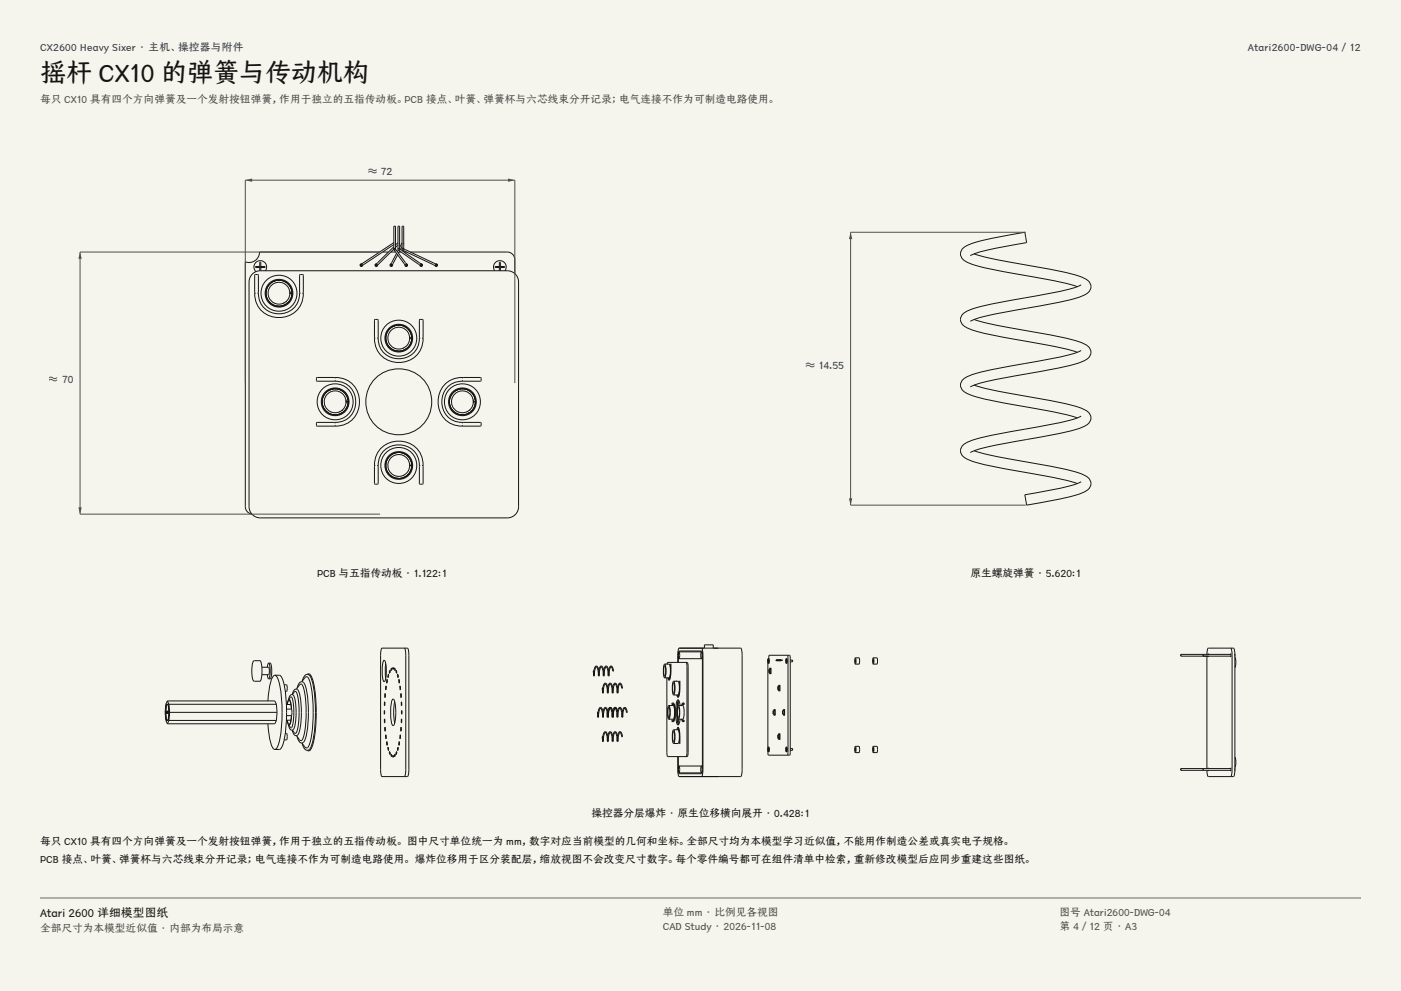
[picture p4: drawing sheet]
<svg xmlns="http://www.w3.org/2000/svg" width="420mm" height="297mm" viewBox="0 0 420 297" stroke-linecap="round" stroke-linejoin="round" font-family="sans-serif">
<g fill="#f5f4ed">
<path d="M0 0h420v297h-420z"/>
<path d="M12 12h396v275h-396z"/>
</g>
<g fill="none" stroke="#141413" stroke-width=".3">
<path d="M76.6 79.9h2.9v.3h-2.9zM108.2 79.3h.3v.4M108.2 79.3l-.1 .3 .4 .1M108.4 79.1a.39 .39 0 0 0-.5 .3 .39 .39 0 0 0 .4 .4 .39 .39 0 0 0 .4-.3M112.6 79.3l.5 .2M112.6 79.3v.3h.4M112.9 79.1a.39 .39 0 0 0-.5 .3 .39 .39 0 0 0 .4 .5 .39 .39 0 0 0 .4-.4M113.1 79.5l-.1 .1M113.1 79.5l-.2-.3-.3 .1 .1 .4 .3-.1M113.2 79.4v.1M113.8 75.5h-36a3.1 3.1 0 0 1-4.3 3v73.3a2.24 2.24 0 0 0 2 2.3M114.7 75.5h1.8"/>
<path d="M117.1 79.3h.4v.3M117.1 79.3l.1 .4 .3-.1M117.2 75.5h1.4M117.2 79.1a.39 .39 0 0 0-.3 .5 .39 .39 0 0 0 .5 .2 .39 .39 0 0 0 .3-.5M118.1 73.3l-9.6 6.4M118.1 72.7l-9.9 6.6M118.1 74.6l-5.1 5M118.1 74l-5.5 5.3M118.1 74v.7M118.1 74v-6.2h.5v6.9M118.1 74.7l.2-.2 .3 .2M118.1 74.7l.2 .3 .3-.3"/>
<path d="M118.5 74.6l-.2-.1a.6 .6 0 0 0 .3 1M118.6 74.7l3.4 4.6M118.6 75.5l3 4.1M118.9 75.9l-1.8 3.4M119.1 75.4l.3-.5 6.7 4.8M119.2 76.4l-1.7 3.2M119.3 72.7l-.7 .8M119.3 74.7v-6.9h.5v6.9M119.3 74.7l.2-.2 .3 .2M119.3 74.7l.2 .3 .3-.3M119.3 73.4l-.7 .8M119.6 75.5h.6"/>
<path d="M119.8 74.6l6.6 4.7M119.8 72.8l-.1 .2M119.8 75.2l-.3 .7M120.5 72.8l-.7 1.4M120.5 74.7v-6.9h.5v6.9M120.5 74.7l.3-.2 .2 .2M120.5 74.7l.3 .3 .2-.3M120.5 73.8l-.5 1M120.7 75l10 4.7M121 74.6l9.9 4.6M121 72.8v.2M121.1 75.5h.8"/>
<path d="M121.8 79.1a.39 .39 0 0 1 .4 .4 .39 .39 0 0 1-.5 .3 .39 .39 0 0 1-.3-.4M122 79.3v.3h-.4M122 79.3h-.3l-.1 .3M123 75.5h29.1a2.24 2.24 0 0 1 2.2 2.3v4.2M126.2 79.1l.4 .1v.5l-.6 .1-.1-.3M126.4 79.3l.1 .3-.4 .1M126.4 79.3h-.3v.4M130.6 79.1l.5 .1v.5l-.5 .1-.2-.2M130.9 79.2l.1 .4-.3 .1M130.9 79.2l-.4 .2 .2 .3M148.4 79.9h2.9v.3h-2.9zM75.6 82.1a3.4 3.4 0 0 1 2.4-1h74.1a3.4 3.4 0 0 1 3.4 3.4v67.3a3.4 3.4 0 0 1-3.4 3.4h-74.1a3.4 3.4 0 0 1-3.3-3.4v-67.3a3.4 3.4 0 0 1 .9-2.4z"/>
<path d="M76.4 82.3h.8l.3 .2v5.2l-.3 .2h.3a6.2 6.2 0 0 0 6.1 6.2 6.2 6.2 0 0 0 6.2-6.2h.2l-.2-.2v-5.2l.2-.2h.7l.2 .2v5.2l-.2 .2h.2a7.3 7.3 0 0 1-7.3 7.3 7.3 7.3 0 0 1-7.3-7.3h.3l-.3-.2zM78.2 81.1v-2.5h-.3v2.5M79.6 81.1a1.91 1.91 0 0 0-.4-2.6 1.91 1.91 0 0 0-2.6 .3 1.91 1.91 0 0 0 .1 2.6M81.5 84.6a3.9 3.9 0 0 0 .3 6.7 3.9 3.9 0 0 0 5.7-3.4M81.5 84.6a3.9 3.9 0 0 1 6 3.3M82 84.4h.1M82.2 90.8l.1 .1M82.5 84.1l-.5 .3M85.2 90.8l-.3 .1M85.7 90.4h.1M86.4 89.6h.1M86.9 87.3v.6"/>
<path d="M86.9 88.3h.1M86.9 87.9v.3M86.9 87.9h.6M87.4 86.7h.1M87.4 86.7l.1 .7M87.5 88.4l-.1 .4M87.5 87.9h.1M112.3 95.8l.9-.1 .2 .3v5.1l-.2 .2h.2a6.2 6.2 0 0 0 6.1 6.2 6.2 6.2 0 0 0 6.2-6.2h.2l-.2-.2v-5.1l.2-.3h.7l.2 .3v5.1l-.2 .2h.2a7.3 7.3 0 0 1-7.3 7.3 7.3 7.3 0 0 1-7.2-7.3h.2l-.2-.2zM117.9 97.8h.1M118.4 97.6l-.5 .2M148.3 81.1a1.91 1.91 0 0 1 1.5-3 1.91 1.91 0 0 1 1.6 3M149.7 81.1v-2.5h.3v2.5"/>
<path d="M94.9 113.2l5.3-.1 .3 .3v-.3a7.3 7.3 0 0 1 7.3 7.3 7.3 7.3 0 0 1-7.3 7.3v-.2l-.3 .2h-5.1l-.2-.2v-.7l.2-.2h5.1l.3 .2v-.2a6.2 6.2 0 0 0 6.1-6.2 6.2 6.2 0 0 0-6.1-6.2v-.2l-.3 .2h-5.1l-.2-.2zM98.4 117.1a3.9 3.9 0 0 0 .2 6.7 3.9 3.9 0 0 0 5.8-3.4M98.4 117.1a3.9 3.9 0 0 1 6 3.3M98.4 117.1h.1M98.8 116.9h.1M99.4 116.7l-.6 .2M103.7 119.8v.6M104.2 119.2h.1M104.2 119.3l.1 .6M118.2 104.3h.1M121.1 104.2l-.2 .2M121.6 103.9h.1"/>
<path d="M122.3 103.1h.1M122.4 103h.1M122.8 100.7v.6M122.8 101.7h.1M122.8 101.3v.4M122.8 101.3h.7M123.3 100.2h.1M123.3 100.2l.1 .6M123.4 101.9l-.1 .4M123.5 101.3h.1M133.6 115a7.2 7.2 0 0 1 5-1.9v.3l.3-.3h5.1l.2 .3v.6l-.2 .2h-5.1l-.3-.2v.2a6.2 6.2 0 0 0-6.1 6.2 6.2 6.2 0 0 0 6.1 6.2v.2l.3-.2h5.1l.2 .2v.7l-.2 .2h-5.1l-.3-.2v.2a7.4 7.4 0 0 1-6.8-4.6 7.4 7.4 0 0 1 1.8-8.1zM136.5 117.1a3.9 3.9 0 0 0 .3 6.7 3.9 3.9 0 0 0 5.7-3.4"/>
<path d="M136.5 117.1a3.9 3.9 0 0 1 6 3.3M136.5 117.1h.1M136.9 116.9h.1M137.5 116.7l-.5 .2M141.8 119.8l.1 .6M142.4 119.2h.1M142.4 119.3l.1 .6M99.1 123.4h.1M102 123.3l-.2 .1M102.5 123h.1M103.2 122.2h.1M103.3 122.1h.1"/>
<path d="M103.7 120.8h.1M103.7 120.4v.3M103.7 120.4h.7M104.3 120.9v.5M104.4 120.4h.1M114.1 134.5a7.4 7.4 0 0 1 8.1-1.8 7.4 7.4 0 0 1 4.6 6.8h-.2l.2 .2v5.2l-.2 .2h-.7l-.2-.2v-5.2l.2-.2h-.2a6.2 6.2 0 0 0-6.2-6.2 6.2 6.2 0 0 0-6.1 6.2h-.2l.2 .2v5.2l-.2 .2h-.7l-.2-.2v-5.2l.2-.2h-.2a7.2 7.2 0 0 1 1.8-5zM117.9 136h.1M118.4 135.8l-.5 .2M122.8 138.9v.6M122.8 139.9h.1M122.8 139.5v.3M122.8 139.5h.7"/>
<path d="M123.3 138.3h.1M123.3 138.3l.1 .7M123.5 139.5h.1M137.2 123.4h.1M140.1 123.3l-.2 .1M140.6 123h.1M140.7 123h.1M141.4 122.2h.1M141.4 122.1h.1M141.9 120.8h.1M141.9 120.4v.3M141.9 120.4h.6"/>
<path d="M142.5 120.9l-.1 .5M142.5 120.4h.1M118.2 142.5h.1M121.1 142.4l-.2 .1M121.6 142.1h.1M122.3 141.3h.1M122.3 141.2h.1M122.4 141.2h.1M123.4 140l-.1 .5"/>
<circle cx="108.3" cy="79.5" r=".25"/>
<circle cx="117.3" cy="79.5" r=".25"/>
<circle cx="83.6" cy="87.9" r="5.4"/>
<circle cx="83.6" cy="87.9" r="4.2"/>
<circle cx="83.6" cy="87.9" r="3.3"/>
<circle cx="83.6" cy="87.9" r="3.9"/>
<circle cx="119.5" cy="101.3" r="5.4"/>
<circle cx="119.5" cy="101.3" r="4.2"/>
<circle cx="119.5" cy="101.3" r="3.3"/>
<circle cx="119.5" cy="101.3" r="3.9"/>
<circle cx="100.5" cy="120.4" r="5.4"/>
<circle cx="100.5" cy="120.4" r="4.2"/>
<circle cx="100.5" cy="120.4" r="3.3"/>
<circle cx="100.5" cy="120.4" r="3.9"/>
<circle cx="119.5" cy="120.4" r="9.9"/>
<circle cx="119.5" cy="139.5" r="5.4"/>
<circle cx="119.5" cy="139.5" r="4.2"/>
<circle cx="119.5" cy="139.5" r="3.3"/>
<circle cx="119.5" cy="139.5" r="3.9"/>
<circle cx="138.6" cy="120.4" r="5.4"/>
<circle cx="138.6" cy="120.4" r="4.2"/>
<circle cx="138.6" cy="120.4" r="3.3"/>
<circle cx="138.6" cy="120.4" r="3.9"/>
</g>
<path d="M73.5 114.8v-60.8h80.8v60.8" fill="none" stroke="#504e49" stroke-width=".3"/>
<g fill="#504e49">
<path d="M73.5 54l2.1-.5v1z"/>
<path d="M152.3 53.5l2 .5-2 .5z"/>
</g>
<path d="M113.9 75.5h-89.9v78.6h89.9" fill="none" stroke="#504e49" stroke-width=".3"/>
<g fill="#504e49">
<path d="M24 75.5l.5 2.1h-1z"/>
<path d="M23.5 152h1l-.5 2.1z"/>
</g>
<path d="M290.9 76.6a39.1 39.1 0 0 1 11.1-2.9l5.8-1-.5-3a87 87 0 0 0-17.2 3.8 2.56 2.56 0 0 0-2 1.7 2.56 2.56 0 0 0 .7 2.6 23.8 23.8 0 0 0 9.5 3.1l12.6 2.3a79 79 0 0 1 12.1 2.7M292 76.1l4.9 1.3 9.2 1.8a111.7 111.7 0 0 1 18.4 3.9 2.96 2.96 0 0 1 2.4 3.6 6.5 6.5 0 0 1-4.8 2.8l-5.1 1.2-9.2 1.7a87.3 87.3 0 0 0-16.6 3.7l-.3 .2M292 95.7l4.9 1.4 9.2 1.7a111.7 111.7 0 0 1 18.4 4 2.96 2.96 0 0 1 2.4 3.5 6.5 6.5 0 0 1-4.8 2.9l-5.1 1.2-9.2 1.7a87.3 87.3 0 0 0-16.6 3.7l-.3 .2M324.1 85.3l-.1 .1a42.3 42.3 0 0 1-11.8 3l-1.2 .2a144.6 144.6 0 0 0-20.3 4.3 3 3 0 0 0-2.6 3.6 6.5 6.5 0 0 0 4.8 2.8l6.5 1.5 11.5 2.1a79 79 0 0 1 12.1 2.7M292 115.4l4.9 1.3 9.2 1.8a111.7 111.7 0 0 1 18.4 4 2.96 2.96 0 0 1 2.4 3.5 6.5 6.5 0 0 1-4.8 2.8l-5.1 1.2-9.2 1.7a87.3 87.3 0 0 0-16.6 3.7l-.3 .3M324.1 105l-.1 .1a42.3 42.3 0 0 1-11.8 3l-1.2 .2a144.6 144.6 0 0 0-20.3 4.3 3 3 0 0 0-2.6 3.6 6.5 6.5 0 0 0 4.8 2.8l6.5 1.5 11.5 2a79 79 0 0 1 12.1 2.8M292 135.1l4.9 1.3 9.2 1.8a111.7 111.7 0 0 1 18.4 4 2.96 2.96 0 0 1 2.4 3.5 6.5 6.5 0 0 1-4.8 2.8l-5.1 1.2-9.2 1.7-.6-3.1a80.2 80.2 0 0 0 16.7-3.8l.2-.1M324.1 124.7h-.1a42.3 42.3 0 0 1-11.8 3l-1.2 .3a144.6 144.6 0 0 0-20.3 4.2 3 3 0 0 0-2.6 3.6 6.5 6.5 0 0 0 4.8 2.9l6.5 1.4 11.5 2.1a79 79 0 0 1 12.1 2.7" fill="none" stroke="#141413" stroke-width=".3"/>
<path d="M307.5 69.6h-52.5v81.8h52.5" fill="none" stroke="#504e49" stroke-width=".3"/>
<g fill="#504e49">
<path d="M255 69.6l.5 2h-1z"/>
<path d="M254.5 149.4h1l-.5 2z"/>
</g>
<g fill="none" stroke="#141413" stroke-width=".3">
<path d="M76 198.1l1.9-.1a8.2 8.2 0 0 1 0 6.2h-1.7a7.2 7.2 0 0 1-.3-5.9zM78.5 200h2l.3 1.1-.3 1.1h-2M80.5 198.7a6.2 6.2 0 0 1 0 4.7M80.5 198.7l-.4 1.3M80.5 198.7h.5a6.2 6.2 0 0 1 0 4.7h-.5M114.4 194.4l7.8-.2 .2 .5 .2 1.7v34.2l-.1 1.3-.3 .8h-7.7l-.2-.4-.2-1.7v-34.2zM114.9 198.1l.3-.2a8.5 8.5 0 0 1 0 6.4 8.1 8.1 0 0 1-.4-5.6zM115.6 198.9l-.1 1.9 .1 2.5M121.2 194.2l.3 .5 .1 1.7v34.2l-.1 1.7-.3 .4M199.3 199h1.3a5.4 5.4 0 0 1 0 4.1h-1.3M199.3 199a5.4 5.4 0 0 1 0 4.1M199.3 199l-.4 1.7v1.6l.4 .8"/>
<path d="M199.3 199.5a4.2 4.2 0 0 1 0 3.2l-.3-1.6zM200 199l.2-.5h5.8l.2 .4 .1 26.6-.3 1.3h-5.8l-.2-.4-.1-23.3M200 199h.1M201.1 198.9v2.2M201.1 198.9h.1M203.2 198.5v-2.8l.4-1.5 18.6 .2 .3 2v34.2l-.2 1.7-.2 .4h-18.5l-.4-1.4v-4.5M203.4 198.5v-2.6l.2-.8 6.8 .1 .2 1.2-.2 35.4-6.8 .1-.2-.8v-4.3M203.6 195.4l.2 1-.2 1M203.6 195.4l-.2 .7 .2 1.3M203.6 195.4h6.9M203.6 197.4h7M205.7 198.5l.3 1.3v25.7l-.3 1.3"/>
<path d="M210.3 195.4l.2 1-.2 1-.2-1.3zM210.3 194.2l.4 .9v1.3v34.2v1.3l-.4 .8M211.2 193.3h.1M211.2 193.3v.9M211.2 193.3h2.6v.9M230.2 197.5v.1M230.2 197.5h.1M230.2 198l.2 .2zM230.3 197.5l.1 1.1zM230.3 197.4l.3 .1v.8l-.3 .5M230.3 197.4v1.4M230.4 197.4l.1-1 6.3 .1 .1 29-.2 .8-6.4-.1-.1-28.7"/>
<path d="M232.6 197.8v.2M232.6 198h1.6M232.8 198h.1M232.8 197.7v.3M232.8 197.7l-.2 .1M232.8 197.7h1.3M233 197.8v.2zM233 197.8h.2M233.1 197.8v.2M233.3 197.8l.2-.1v.3M233.3 197.8v.2zM233.4 198h.1"/>
<path d="M233.6 197.8v.2zM233.6 197.8h.2M233.8 197.8v.2M234 197.8v.2zM234.1 198h.1M234.1 197.7v.3M234.1 197.7l-.1 .1M234.3 197.8v.2M234.3 198h.2M234.3 197.8h.2M234.5 197.8v.2M234.5 198h.1"/>
<path d="M235.6 198l.2 .2zM235.7 197.5v1.1M235.7 198.6h.1M235.7 197.5h.1M235.7 197.4l.2 .1 .1 .8-.3 .5M235.7 197.4v1.4M236.1 196.4l.1 .8v28.3l-.1 .8M236.9 197.8h.7M237.6 197.8l-.1 .3M237.6 197.8v.6h-.7M256.4 197.2l.2 .9-.2 .9M256.4 197.2l-.1 .6 .1 1.2"/>
<path d="M256.4 197.2h1.1l.2 .9-.2 .9h-1.1M256.4 197.7v.8zM261.8 197.2l.2 .9-.2 .9M261.8 197.2l-.2 .6 .2 1.2M261.8 197.2h1.1l.2 .9-.2 .9h-1.1M261.8 197.7v.8zM354 196.1v.5M354 196.1h15M354 196.6h15M360.7 196.1v.5zM361.8 196.6v33.7M361.8 196.1l.4-1.9h7.6l.2 .5 .2 1.7"/>
<path d="M362.2 196.1v-.2l.1 .2M362.2 196.6v.2l.1-.2M368.9 196.1v-.2v.9v-.2M368.9 194.2l.3 .5 .2 1.7v34.2l-.2 1.7-.3 .4M370.2 196v.4M370.2 197a4 4 0 0 1 0 3M370.2 196.4v34.2M370.2 196.4v.3M49.6 213.5l.3-2.4h.5l.3 2.4M49.6 213.5h.1M49.6 213.5l.3 2.4h.5l.3-2.4M49.9 213.8h.1"/>
<path d="M49.9 211.2h.5l.3 2.3M49.9 215.8h.6M49.9 213.8v-.2l.1 .2M49.9 213.2l.1 .3zM50 215.8v.1M50 211.1v.1M50 213.8l.1-.2 .1 .2M50.1 213.1v.1M50.1 213.2l-.1-.1v.7M50.1 213.1l-.1 .7v-.6M50.2 213.2l-.1 .3 .1-.3M50.2 213.1v.7"/>
<path d="M50.2 210.1h32.2l.5 1M50.2 210.1l.5 1M50.2 210.1a9.1 9.1 0 0 0 0 6.8M50.2 213.8h.2M50.3 213.2h.1M50.3 213.2v.2M50.3 213.5v.3M50.3 213.4h.1M50.3 213.5h.1M50.3 213.2v.1M50.3 213.4v.1M50.3 213.5v.1"/>
<path d="M50.3 213.1v.2M50.3 213.1h-.4v.7M50.3 213.1v.3M50.3 213.6v.2M50.3 213.3v.1M50.4 213.1h.1M50.4 213.1v.7M50.7 211.1h32.2M50.7 211.1l.1 2.4M50.7 215.9l-.5 1M50.7 215.9h32.2M50.8 213.5h32.3"/>
<path d="M50.8 213.5l-.1 2.4M80.1 202.2l.4 1.2M80.3 216.9a14 14 0 0 0 1.8 7.6l.3 .1M82.4 202.4a2.13 2.13 0 0 1 1.2 1.8 42.5 42.5 0 0 1-.3 19.4l-.6 .9-.3 .1M82.4 202.4a4.4 4.4 0 0 0-1.6 3.6l-.5 4.1M82.4 202.4h1.3a2.13 2.13 0 0 1 1.2 1.8 42.5 42.5 0 0 1-.2 19.4l-.6 .9-1.7 .1M82.9 211.1l.2 2.4M82.9 215.9l-.5 1h-32.2M83.1 213.5l-.2 2.4M85.2 205.2h.7l.1 .3v1.6l-.5 .1M85.5 219.8l.5 .1v1.6l-.1 .2h-.7M85.9 211.1h1.3"/>
<path d="M85.9 215.8h1.3M85.9 212.5h1.4l.2 1-.2 1h-1.4M86.1 215.8l.4 1.4M86.5 209.8l.7-1.5a.62 .62 0 0 1 .9 .2 18.2 18.2 0 0 1 0 9.9l-.4 .4-.5-.1-.7-1.5M86.5 209.8l.3-.1 .3 .7 .3 2.1-.2-1.6-.5-1.1-.3 .3-.3 1M86.5 209.8l-.4 1.3M86.5 217.2l.7 .9h.2M87.4 214.5l-.2 1.6-.5 1-.3-.3-.3-1M87.4 214.4l-.3 2.2-.3 .7-.3-.1M87.4 208.9a15.9 15.9 0 0 1 0 9.2M87.4 208.9h.1M87.4 208.9h-.2l-.7 .9"/>
<path d="M87.4 218.1h.1M88.3 206.7l.1-.1a.7 .7 0 0 1 1 .3 23.6 23.6 0 0 1 0 13.1 .9 .9 0 0 1-1 .4 .9 .9 0 0 1-.6-1l-.2-.6 .6 .8a.59 .59 0 0 0 .7 0 .59 .59 0 0 0 .2-.7 21.8 21.8 0 0 0-.4-11.6l-.3-.1-.8 1zM88.9 206.5l.9-1.2a.75 .75 0 0 1 .9-.1 .75 .75 0 0 1 .3 .9 32 32 0 0 1-.3 15.5l-.7 .3-1.1-1.4M90.4 204.3l.4 .1a8.1 8.1 0 0 1 1.5 5.3 28.8 28.8 0 0 1-1.1 12.5l-.8 .5M90.4 204.3l-.8 .5-.5 1.5M90.5 204.3l.8-1.1a.86 .86 0 0 1 1.1-.2 .86 .86 0 0 1 .4 .9 40.6 40.6 0 0 1-.2 19.5 .7 .7 0 0 1-.5 .7 .7 .7 0 0 1-.8-.3l-.8-1.1M90.6 204.2l.3-1a1.16 1.16 0 0 1 1.2-1.1 1.16 1.16 0 0 1 1.2 1.1 41.2 41.2 0 0 1 0 20.6 1.1 1.1 0 0 1-1.6 .9l-.6-.6-.5-1.4M92.2 202.1l.3-.2a1.98 1.98 0 0 1 1.2 1.8 43.7 43.7 0 0 1-.2 20.4l-.7 .8h-.6M115.2 214h.1M115.2 213v1M115.2 213h.1M115.2 215.6l.1 1"/>
<path d="M115.2 215.6h.1M115.3 216.6h.1M115.3 210.4v1.1M115.3 210.4h.1M115.3 210.4v1M115.3 213h.1M115.3 214h.1M115.3 213v1M115.3 211.5h.1M115.3 215.5l-.1 .1M115.3 215.5v.1M115.3 215.5h.1"/>
<path d="M115.3 211.4v.1M115.3 215.6v1M115.3 218.2l.1 .9M115.4 218.1l-.1 .1M115.4 207.9v1.1M115.4 219.1h.1M115.4 209h.1M115.4 218v.1M115.4 218h.1M115.4 207.9h.1M115.4 218v1.1M115.6 206.7h.1"/>
<path d="M115.7 206.7h-.1M115.7 205.6l-.1 1.1M115.7 205.6h.1M115.7 205.6l.1 .3M115.8 205.9h.1M115.8 205.9l-.1 .8M115.9 204.3v.1M115.9 204.4v.3M115.9 204.7h.1M116 204.7h-.1M116 203.7l-.1 .6M116 203.7h.1"/>
<path d="M116 203.7v1M116.3 203h.1M116.4 202.1l-.1 .9M116.4 202.1h.1M116.7 201.3v.4M116.7 201.3h.1M116.7 201.7h.1M116.8 201.7h.1M116.9 200.9l-.2 .4M116.9 200.9h.1M116.9 200.9l-.1 .8M117.2 200.9h.1"/>
<path d="M117.4 200.2l-.2 .7M117.4 200.2h.1M117.4 200.3l-.2 .6M117.6 209.7l.3-.2a7.3 7.3 0 0 1 .7 4.9l-.2 2.2-.5 .9a3.6 3.6 0 0 1-.8-2.8l.1-3.5zM117.7 200.1v.5h.2M117.7 200.1h.1M117.7 200.1h.2M117.9 200.1h.1M117.9 200.1v.5M118.2 200.2l.2 .7M118.2 200.2h.1M118.3 210.3a16.3 16.3 0 0 0 0 6.4"/>
<path d="M118.4 200.9h.1M118.7 200.9l.2 .8M118.7 200.9h.1M118.7 200.9l.2 .4M118.9 201.7h.1M118.9 201.3h.1M118.9 201.3v.4M119.2 202.1l.1 .9M119.2 202.1h.1M119.2 202.1l.2 .6M119.3 203h.1M119.4 202.6v.1"/>
<path d="M119.4 202.7l-.1 .3M119.6 203.7l.1 1M119.6 203.7h.1M119.6 203.7l.2 .6M119.7 204.7h.1M119.7 204.3v.1M119.8 204.4l-.1 .3M119.9 205.9l.1 .8M119.9 205.9h.1M119.9 205.6v.3M119.9 205.6v.1M119.9 205.6h.1"/>
<path d="M119.9 205.7l.1 1M120 205.6v.1M120 206.7h.1M120.2 218v1.1M120.2 207.9v1.1M120.2 207.9h.1M120.2 219.1h.1M120.2 218h.1M120.2 209h.1M120.2 218l.1 .1M120.3 218.1v.1M120.3 218.2l-.1 .9"/>
<path d="M120.3 215.5l.1 1.1M120.3 215.5h.1M120.3 211.5h.1M120.3 215.5l.1 .1M120.4 214h.1M120.4 213v1M120.4 213h.1M120.4 210.4l-.1 1.1M120.4 210.4h.1M120.4 216.6h.1M120.4 215.6h.1M120.4 215.6v1"/>
<path d="M177.8 201.1l.1 1.3h.3a3.1 3.1 0 0 1 .7-2.5l.3 .9 .2 1.6h.2a3.1 3.1 0 0 1 .7-2.5l.4 .9 .2 1.6h.2a3.1 3.1 0 0 1 .7-2.5l.4 .9 .1 1.6h.3a3.1 3.1 0 0 1 .7-2.5l.4 1.2M178 201.1h-.2M178 201.1l.1-.2a.96 .96 0 0 1 .9-1.2l.2 .2a3.3 3.3 0 0 1 .3 2.7v-1.5M178.1 201.1l-.1 1.5v-1.5M178.1 201.1h-.1M178.1 201.1h-.3M179.3 213.5l.1 1.3-.2 .1a4 4 0 0 1 .8-2.9l.5 .5 .3 1M179.3 213.5h-.2M179.5 201a.99 .99 0 0 1 1-1.3l.5 1.4M180.5 206.2l.1 1.4 .2-.1a3.1 3.1 0 0 1 .7-2.5l.4 .9 .2 1.7 .2-.1a3.1 3.1 0 0 1 .7-2.5l.4 .9 .2 1.7 .2-.1a3.1 3.1 0 0 1 .7-2.5l.4 .9 .1 1.7 .2-.1a3.1 3.1 0 0 1 .7-2.5l.5 1.2M180.8 206.2l.1 1.4h-.3a4 4 0 0 1 .9-2.9l.5 .5 .2 1M180.8 206.2h-.3"/>
<path d="M180.8 213.5v1.5zM181 201.1v1.5zM181 201a.99 .99 0 0 1 1-1.3l.2 .4a2.78 2.78 0 0 1 .3 2.5l-.1-1.5M181.9 213.5l.1 1.3h.3a3.1 3.1 0 0 1 .7-2.5l.3 .9 .2 1.6h.2a3.1 3.1 0 0 1 .7-2.5l.4 .9 .2 1.6h.2a3.1 3.1 0 0 1 .7-2.5l.4 .9 .2 1.6h.2a3.1 3.1 0 0 1 .7-2.5l.4 1.2M182 213.5l-.4-1.2a2.59 2.59 0 0 0-.7 2.5h-.2a3.1 3.1 0 0 0-.7-2.5l-.4 1-.2 1.5h-.2l-.1-1.3M182.2 213.5v1.5M182.2 213.5h-.3M182.2 206.2v1.5zM182.2 206.1a.99 .99 0 0 1 1-1.2l.2 .3a2.78 2.78 0 0 1 .3 2.5l-.1-1.5M182.2 213.2a.79 .79 0 0 0-1-1l-.4 1.2M182.3 213.9l.1 1-.2 .1M182.5 201a.99 .99 0 0 1 1-1.3l.4 1.4"/>
<path d="M182.9 212.3l-.3 .8-.3 1.7M183 212h-.1M183 212l.4 .3 .3 .9M183.6 213.5v1.5zM183.6 213.5v-.3a.81 .81 0 0 0-1-1l-.5 1.5 .1 1.3M183.7 206.1a.99 .99 0 0 1 1-1.2l.2 .3a2.78 2.78 0 0 1 .2 2.5v-1.5M183.7 215h.1M183.8 213.9l-.1 1.1M183.9 201.1h-.2M184.4 212a2.95 2.95 0 0 1 .6 3l.1-1.5M184.4 212l-.5 .4-.3 1M184.4 212l.4 .3 .3 .9"/>
<path d="M184.4 212.3l-.4 .8-.2 1.7M185.1 213.4a.99 .99 0 0 1 1-1.3l.2 .4a2.78 2.78 0 0 1 .3 2.5l-.1-1.5M185.1 206.1a.99 .99 0 0 1 1-1.2l.5 1.3M186.6 213.4a.99 .99 0 0 1 1-1.3l.5 1.4M186.6 206.2h-.2M188.1 213.5h-.3M200.4 203.1l.2 .3M200.5 211.4h1.3a5.4 5.4 0 0 1 0 4.1h-1.3M200.5 211.4a5.4 5.4 0 0 1 0 4.1M200.5 211.4l-.4 1.7 .1 1.6 .3 .8M200.5 211.9a4.2 4.2 0 0 1 0 3.2l-.3-1.6zM200.6 203.4h.3"/>
<path d="M200.6 203.4l.2 .3M201 201.1v2l-.4 .8-.4-.8M201 201.1l-.1 1.9-.3 .4M201.8 210.7v.4M201.8 215.8v.5M201.8 210.7v.1M201.8 210.7h-.4v.4h.7M201.8 215.8v.1M201.8 210.7a7.4 7.4 0 0 1 0 5.6M201.8 211.1h.1M201.8 211.1a6.2 6.2 0 0 1 0 4.7M201.8 216.2v.1"/>
<path d="M201.8 211.1h.3M201.8 215.9h.3M201.8 210.8h.2M201.8 216.2h.2M201.9 218.7l1.5 .1 .3 2M201.9 204.2l1.5 .1 .3 1.9M201.9 218.7a5.4 5.4 0 0 1 0 4.1M201.9 218.7l-.3 1.6v1.7l.3 .8M201.9 204.2a5.4 5.4 0 0 1 0 4.1M201.9 204.2l-.3 1.6v1.7l.3 .8M201.9 219.2a4.2 4.2 0 0 1 0 3.1l-.3-1.5zM201.9 204.6a4.2 4.2 0 0 1 0 3.2l-.3-1.6z"/>
<path d="M202.1 215.8h-.7v.5h.4M202.7 204.2h.1M202.9 218.7l.4-.7 .4 .8 .1 2M203 208.3l.3 .3M203.2 210.4v1.3M203.2 215.3v1.3M203.3 218.4l.2 .5 .2 1.9M203.3 218.4l-.3 .3M203.3 218.4h.3M203.3 208.6h.3M203.4 208.7v.2M203.4 210v1.4"/>
<path d="M203.4 215.5v1.5M203.4 211.4h1.3a5.4 5.4 0 0 1 0 4.1h-1.3M203.4 211.4a5.4 5.4 0 0 1 0 4.1M203.4 211.4l-.4 1.7v1.6l.4 .8M203.4 211.9a4.2 4.2 0 0 1 0 3.2l-.3-1.6zM203.4 218.1v.2M203.4 209.8a12 12 0 0 0 0 7.4M203.7 206.2l-.3 2-1.5 .1M203.7 206.2l-.2 1.9-.2 .5M203.7 206.2h.1M203.7 204.1v2.1M203.7 204.1h.1"/>
<path d="M203.8 204.1v2.1M203.8 206.2l-.1 2-.4 .8-.4-.7M203.9 211.4l-.3-1.4-.3-.3a7.5 7.5 0 0 0-.7 4.9 3.4 3.4 0 0 0 .7 2.7l.3-.3 .3-1.5M204.3 215.5l.4 .8M204.5 215.5l.2 .3M204.7 210.7l-.4 .7M204.7 216.2v.1M204.7 211.1l-.2 .3M204.7 211.1h.1M204.7 216.2l.3 .1M204.7 211.1h.3M204.7 210.7v.1"/>
<path d="M204.7 215.8v.1M204.7 215.8l.4 .1v.4h-.4M204.7 210.7l.4 .1v.3h-.4M204.8 215.9l.1 .3M204.9 210.8l-.1 .3M205 215.8l-.3 .1M205 210.7l-.3 .1M230.5 200.6h.6v1h-.6zM230.7 200.6v1M230.7 200.6l.1-.4h.3v1.7h-.3l-.1-.3M230.9 200.2v.4M230.9 201.6v.3"/>
<path d="M231.9 213v1M232 213v-.4h.3v1.7h-.3v-.3M232.1 212.6l.1 .1M232.2 214.3h-.1M232.2 212.7v.3M232.2 214v.3M232.2 212.6v.1M232.2 214.3h.1M232.4 213h-.7v1h.7M233.4 205.7v1M233.4 205.7v-.3h.3l.1 1.7h-.4v-.4M233.6 219.9v.1"/>
<path d="M233.6 205.4v.1M233.6 207v.1M233.6 205.5v.2M233.6 206.7v.3M233.6 220v.3M233.8 205.7h-.6v1h.6M234.8 213v1M234.9 213v-.4h.3v1.7h-.3v-.3M235 212.6v.1M235 214.3h.1M235 212.7v.3M235 214v.3"/>
<path d="M235.2 213h-.6v1h.6M89.1 220.7l.5 1.4 .8 .6M115.6 220.3l.1 1.1M115.6 220.3h.1M115.7 220.3v1M115.7 221.4h.1M115.7 221.3v.1M115.8 221.1h.1M115.9 222.3l.1 1M115.9 222.3h.1M116 222.3v1M116 223.3h.1"/>
<path d="M116.3 224l.1 .9M116.3 224h.1M116.3 224l.2 .5M116.4 224.9h.1M116.5 224.5v.1M116.5 224.6v.3M116.7 225.6v.1M116.7 225.7l.2 .4M116.7 225.3v.3M116.8 225.3h.1M116.8 225.3l.1 .7M116.9 226.1h.1"/>
<path d="M117.2 226.1l.2 .6M117.2 226.1h.1M117.2 226.1l.2 .2M117.4 226.7h.1M117.4 226.3v.4M117.9 226.4v.5M117.9 226.4l-.2 .1v.4h.2M118.2 226.7h.1M118.4 226.1l-.2 .6M118.4 226.1h.1M118.7 226.1h.1M118.9 225.3l-.2 .7"/>
<path d="M118.9 225.3h.1M118.9 225.3v.3M118.9 225.6v.1M118.9 225.7l-.2 .4M119.1 224.6l.1 .3M119.1 224.5v.1M119.2 224.9h.1M119.3 224l-.2 .5M119.3 224h.1M119.3 224l.1 .3M119.4 224.3l-.2 .6M119.6 223.3h.1"/>
<path d="M119.7 222.3l-.1 1M119.7 222.3h.1M119.9 221.4h.1M119.9 221.3v.1M120 221.3v.1M120 220.3l-.1 1M120 220.3h.1M180.5 220.8l.1 1.3h.2a3.1 3.1 0 0 1 .7-2.6l.4 .9 .2 1.7h.2a3.1 3.1 0 0 1 .7-2.6l.4 .9 .2 1.7h.2a3.1 3.1 0 0 1 .7-2.6l.4 .9 .1 1.7h.2a3.1 3.1 0 0 1 .7-2.6l.5 1.3M180.8 220.7l.1 1.4-.3 .1a4 4 0 0 1 .9-2.9l.5 .4 .2 1M180.8 220.7l-.3 .1M182.2 220.8v1.5zM182.2 220.6a.99 .99 0 0 1 1-1.2l.2 .3a2.78 2.78 0 0 1 .3 2.6l-.1-1.5"/>
<path d="M183.7 220.6a.99 .99 0 0 1 1-1.2l.2 .3a2.78 2.78 0 0 1 .2 2.6v-1.5M185.1 220.6a.99 .99 0 0 1 1-1.2l.5 1.3M186.6 220.7l-.2 .1M202.7 222.8h.1M203.6 229.6l.2 1-.2 1M203.6 229.6l-.2 .7 .2 1.3M203.6 229.6h7M203.6 231.6h6.9M203.7 220.8l-.3 1.9-1.5 .1M203.7 220.8h.1M203.7 220.8v2.1M203.7 222.9h.1"/>
<path d="M203.8 220.8v2.1M210.3 229.6l.2 1-.2 1-.2-1.3zM230.2 224.6l.2 .1zM230.3 224.1l.1 1.1zM230.3 223.9l.3 .1v.8l-.3 .5M230.3 223.9v1.4M233.4 220.3v1M233.4 220.3v-.4h.3l.1 1.7h-.4v-.3M233.6 221.5v.1M233.6 221.3v.2M233.8 220.3h-.6v1h.6M235.6 224.6l.2 .1z"/>
<path d="M235.7 225.2h.1M235.7 224.1h.1M235.7 224.1v1.1M235.7 223.9l.2 .1 .1 .8-.3 .5M235.7 223.9v1.4M236.9 224.3h.7M237.6 224.3l-.1 .3M237.6 224.3v.6h-.7M256.4 223.7l.2 .9-.2 1M256.4 223.7l-.1 .6 .1 1.3M256.4 223.7h1.1l.2 .9-.2 1h-1.1M256.4 224.2v.8z"/>
<path d="M261.8 223.7l.2 .9-.2 1M261.8 223.7l-.2 .6 .2 1.3M261.8 223.7h1.1l.2 .9-.2 1h-1.1M261.8 224.2v.8zM354 230.3v.6M354 230.3h15M354 230.9h15M360.7 230.3v.6zM362.2 230.3v-.1l.1 .1M362.2 230.9v.2l.1-.2M368.9 230.3v-.1v.9v-.2M370.2 230.6l-.2 1.7-.2 .4h-7.6l-.4-1.8"/>
<path d="M370.2 227a4 4 0 0 1 0 3M370.2 230.3v.3M370.2 230.6v.4"/>
</g>
<path d="M12 269.3h396zM12 269h396v.3h-396z" fill-rule="evenodd" fill="#504e49"/>
<text font-size="7.8" fill="#141413" x="12" y="24.7">摇杆 CX10 的弹簧与传动机构</text>
<text font-size="3.5" fill="#141413" x="12" y="274.9">Atari 2600 详细模型图纸</text>
<g font-size="3.2" fill="#1b365d">
<text x="12" y="15.3">CX2600 Heavy Sixer · 主机、操控器与附件</text>
<text x="374" y="15.3">Atari2600-DWG-04 / 12</text>
<text x="110.2" y="52.4">≈ 72</text>
<text x="241.5" y="110.5">≈ 14.55</text>
<text x="14.6" y="114.8">≈ 70</text>
</g>
<g font-size="3.2" fill="#504e49">
<text x="12" y="30.9">每只 CX10 具有四个方向弹簧及一个发射按钮弹簧，作用于独立的五指传动板。PCB 接点、叶簧、弹簧杯与六芯线束分开记录；电气连接不作为可制造电路使用。</text>
<text x="198.7" y="274.5">单位 mm · 比例见各视图</text>
<text x="317.6" y="274.5">图号 Atari2600-DWG-04</text>
<text x="12" y="279.3">全部尺寸为本模型近似值 · 内部为布局示意</text>
<text x="198.7" y="278.8">CAD Study · 2026-11-08</text>
<text x="317.6" y="278.8">第 4 / 12 页 · A3</text>
</g>
<g font-size="3.2" fill="#141413">
<text x="95" y="173">PCB 与五指传动板 · 1.122:1</text>
<text x="291" y="173">原生螺旋弹簧 · 5.620:1</text>
<text x="177.3" y="245">操控器分层爆炸 · 原生位移横向展开 · 0.428:1</text>
<text x="12" y="253.3">每只 CX10 具有四个方向弹簧及一个发射按钮弹簧，作用于独立的五指传动板。 图中尺寸单位统一为 mm，数字对应当前模型的几何和坐标。全部尺寸均为本模型学习近似值，不能用作制造公差或真实电子规格。</text>
<text x="12" y="258.6">PCB 接点、叶簧、弹簧杯与六芯线束分开记录；电气连接不作为可制造电路使用。 爆炸位移用于区分装配层，缩放视图不会改变尺寸数字。每个零件编号都可在组件清单中检索，重新修改模型后应同步重建这些图纸。</text>
</g>
</svg>
